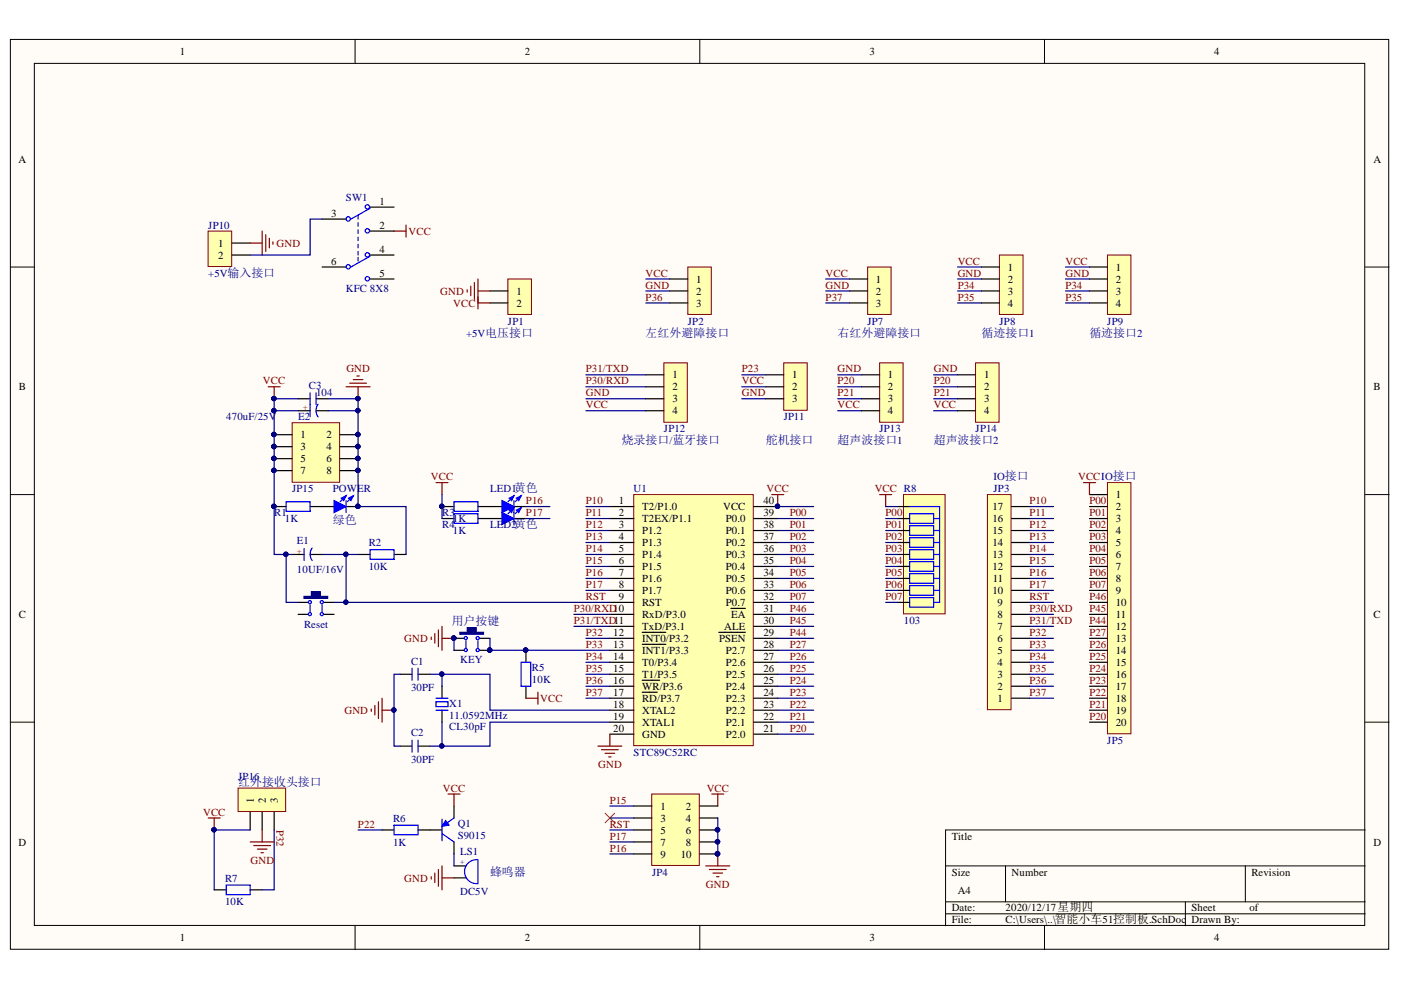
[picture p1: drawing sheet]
<svg xmlns="http://www.w3.org/2000/svg" width="297mm" height="210mm" viewBox="0 0 297 210" stroke-linecap="round" stroke-linejoin="round" font-family="sans-serif">
<g fill="#fffcf8" stroke="#000" stroke-width=".21">
<path d="M2.2 8.4h292.2v192.9h-292.2z"/>
<path d="M7.3 13.4h282.1v182.8h-282.1z"/>
</g>
<g fill="none" stroke="#000" stroke-width=".21">
<path d="M75.3 8.4v5M148.4 8.4v5M221.5 8.4v5M2.2 56.6h5.1M289.5 56.6h5M2.2 104.9h5.1M289.5 104.9h5M2.2 153.1h5.1M289.5 153.1h5M289.5 176h-89v20.3M75.3 196.3v5.1M148.4 196.3v5.1"/>
<path d="M200.5 183.6h89M200.5 191.2h89M200.5 193.8h89M213.2 183.6v7.6M221.5 196.3v5.1M251.3 191.2v5.1M264 183.6v7.6"/>
</g>
<path d="M134.4 104.9h25.3v53.2h-25.3z" fill="#ffffb0" stroke="#800000" stroke-width=".21"/>
<g fill="none" stroke="#000" stroke-width=".25">
<path d="M129.3 107.4h5.1M129.3 109.9h5.1M129.3 112.5h5.1M129.3 115h5.1M129.3 117.6h5.1M159.8 107.4h5.1M159.8 109.9h5.1M159.8 112.5h5.1M159.8 115h5.1M159.8 117.6h5.1M129.3 120.1h5.1M129.3 122.6h5.1"/>
<path d="M129.3 125.2h5.1M129.3 127.7h5.1M129.3 130.3h5.1M129.3 132.8h5.1M129.3 135.3h5.1M129.3 137.9h5.1M136.2 134.1h4.9M136.2 136.6h4.9M152.4 134.1h5.6M155 129h3M159.8 120.1h5.1M159.8 122.6h5.1"/>
<path d="M159.8 125.2h5.1M159.8 127.7h5.1M159.8 130.3h5.1M159.8 132.8h5.1M159.8 135.3h5.1M159.8 137.9h5.1M84.8 143h2.6M84.8 158.2h2.6M88.6 143h2.6M88.6 158.2h2.6M129.3 140.4h5.1M129.3 143h5.1"/>
<path d="M129.3 145.5h5.1M129.3 148h5.1M129.3 150.6h5.1M129.3 153.1h5.1M129.3 155.7h5.1M136.2 144.2h3.7M136.2 146.8h3.1M159.8 140.4h5.1M159.8 143h5.1M159.8 145.5h5.1M159.8 148h5.1M159.8 150.6h5.1"/>
<path d="M159.8 153.1h5.1M159.8 155.7h5.1"/>
</g>
<g fill="#000080" stroke="#000080" stroke-width=".21">
<circle cx="164.8" cy="107.4" r=".46"/>
<circle cx="83.5" cy="150.5" r=".46"/>
</g>
<path d="M163.6 104.9h2.6M164.9 104.9v2.5M78.7 150.3v.5M79.5 149.6v2M80.2 148.8v3.6M81 148v5.1M81 150.6h2.5M126.8 158.2h5M127.5 159h3.6M128.3 159.7h2M129.3 155.7v2.5M129 160.5h.6" fill="none" stroke="#800000" stroke-width=".25"/>
<path d="M87.4 141.7v2.5M87.4 156.9v2.6M88.6 141.7v2.5M88.6 156.9v2.6" fill="none" stroke="#00f" stroke-width=".25"/>
<path d="M209.4 104.9h5v45.6h-5z" fill="#ffffb0" stroke="#800000" stroke-width=".21"/>
<g fill="none" stroke="#000" stroke-width=".25">
<path d="M214.5 117.6h3.8M214.5 115h3.8M214.5 112.5h3.8M214.5 109.9h3.8M214.5 107.4h3.8M214.5 137.9h3.8M214.5 135.3h3.8M214.5 132.8h3.8M214.5 130.3h3.8M214.5 127.7h3.8M214.5 125.2h3.8M214.5 122.6h3.8"/>
<path d="M214.5 120.1h3.8M214.5 148h3.8M214.5 145.5h3.8M214.5 143h3.8M214.5 140.4h3.8"/>
</g>
<path d="M234.8 102.3h5v53.3h-5z" fill="#ffffb0" stroke="#800000" stroke-width=".21"/>
<g fill="none" stroke="#000" stroke-width=".25">
<path d="M61.9 117.6h2.6M65.8 117.6h2.5M75.9 117.6h2.6M83.5 117.6h2.6M231 104.9h3.8M231 107.4h3.8M231 109.9h3.8M231 112.5h3.8M231 115h3.8M231 117.6h3.8M63.2 127.7h2.6M63.2 130.3h2.6"/>
<path d="M68.3 127.7h2.5M68.3 130.3h2.5M231 120.1h3.8M231 122.6h3.8M231 125.2h3.8M231 127.7h3.8M231 130.3h3.8M231 132.8h3.8M231 135.3h3.8M231 137.9h3.8M231 140.4h3.8M231 143h3.8"/>
<path d="M231 145.5h3.8M231 148h3.8M231 150.6h3.8M231 153.1h3.8"/>
</g>
<path d="M64.5 116.3v2.5M66.2 116.2a2.22 2.22 0 0 0 0 2.7M78.5 116.5h5v2.1h-5z" fill="none" stroke="#00f" stroke-width=".25"/>
<g fill="#fff" stroke="#00f" stroke-width=".25">
<circle cx="65.7" cy="127.7" r=".33"/>
<circle cx="65.7" cy="130.2" r=".33"/>
<circle cx="68.2" cy="127.7" r=".34"/>
<circle cx="68.2" cy="130.2" r=".34"/>
</g>
<path d="M60.7 106.4h5.1v2h-5.1zM65.8 128.2v1.6M68.3 128.2v1.6" fill="none" stroke="#00f" stroke-width=".25"/>
<path d="M64.5 126.5h5v.4h-5z" fill="#000080" stroke="#000080" stroke-width=".25"/>
<g fill="#000080" stroke="#000080" stroke-width=".21">
<path d="M66 125.4h1.9v1.2h-1.9z"/>
<circle cx="58.1" cy="84.5" r=".46"/>
<circle cx="75.9" cy="84.5" r=".46"/>
<circle cx="58.1" cy="107.4" r=".46"/>
<circle cx="75.9" cy="107.4" r=".46"/>
</g>
<path d="M75.7 79.7h.5M56.9 82h2.5M58.1 82v2.5M73.4 82h5.1M74.1 81.2h3.6M74.9 80.5h2M75.9 82v2.5M186.5 104.9h2.5M187.8 104.9v2.5" fill="none" stroke="#800000" stroke-width=".25"/>
<path d="M58.1 107.4h2.6M65.8 107.4h5M73.4 107.4h2.5" fill="none" stroke="#000" stroke-width=".25"/>
<path d="M70.8 106.1l2.6 1.3-2.6 1.3z" fill="#00f"/>
<path d="M70.8 106.1l2.6 1.3-2.6 1.3zM73.4 105.1l-1.3 1.3M74.9 105.1l-1.3 1.3" fill="none" stroke="#00f" stroke-width=".25"/>
<path d="M72.4 105.6l1-.5-.5 1z" fill="#00f"/>
<path d="M72.4 105.6l1-.5-.5 1z" fill="none" stroke="#00f" stroke-width=".25"/>
<path d="M73.9 105.6l1-.5-.5 1z" fill="#00f"/>
<path d="M65.8 83.3v5.1M67 83.3v2.5M67.4 85.7a2.2 2.2 0 0 0 .1 2.7M73.4 106.1v2.6M73.9 105.6l1-.5-.5 1z" fill="none" stroke="#00f" stroke-width=".25"/>
<g fill="#000080" stroke="#000080" stroke-width=".21">
<circle cx="75.9" cy="107.4" r=".46"/>
<circle cx="152.1" cy="181" r=".47"/>
</g>
<path d="M229.7 102.3h2.6M231 102.3v2.6M150.9 168.4h2.6M152.2 168.4v2.5M149.6 183.6h5.1M150.4 184.4h3.6M151.2 185.1h2M151.9 185.9h.5M152.2 181.1v2.5" fill="none" stroke="#800000" stroke-width=".25"/>
<path d="M128.3 172.4l2 2M130.3 172.4l-2 2" fill="none" stroke="#f00" stroke-width=".21"/>
<path d="M63.2 84.5h2.6M63.2 87.1h2.6M67 84.5h2.6M67 87.1h2.6M103.9 107.4h2.5M109 107.4h2.5" fill="none" stroke="#000" stroke-width=".25"/>
<path d="M106.4 106.1l2.6 1.3-2.6 1.3z" fill="#00f"/>
<path d="M106.4 106.1l2.6 1.3-2.6 1.3zM109 105.1l-1.3 1.3M110.5 105.1l-1.3 1.3" fill="none" stroke="#00f" stroke-width=".25"/>
<path d="M107.9 105.6l1.1-.5-.5 1z" fill="#00f"/>
<path d="M107.9 105.6l1.1-.5-.5 1z" fill="none" stroke="#00f" stroke-width=".25"/>
<path d="M109.5 105.6l1-.5-.5 1z" fill="#00f"/>
<path d="M109 106.1v2.6M109.5 105.6l1-.5-.5 1z" fill="none" stroke="#00f" stroke-width=".25"/>
<path d="M103.9 109.9h2.5M109 109.9h2.5" fill="none" stroke="#000" stroke-width=".25"/>
<path d="M106.4 108.7l2.6 1.2-2.6 1.3z" fill="#00f"/>
<path d="M106.4 108.7l2.6 1.2-2.6 1.3zM109 107.7l-1.3 1.2M110.5 107.7l-1.3 1.2" fill="none" stroke="#00f" stroke-width=".25"/>
<path d="M107.9 108.2l1.1-.5-.5 1z" fill="#00f"/>
<path d="M107.9 108.2l1.1-.5-.5 1z" fill="none" stroke="#00f" stroke-width=".25"/>
<path d="M109.5 108.2l1-.5-.5 1z" fill="#00f"/>
<path d="M96.3 106.4h5v2h-5zM96.3 108.9h5v2.1h-5zM109 108.7v2.5M109.5 108.2l1-.5-.5 1z" fill="none" stroke="#00f" stroke-width=".25"/>
<path d="M93.7 107.4h2.6M93.7 109.9h2.6M101.3 107.4h2.6M101.3 109.9h2.6" fill="none" stroke="#000" stroke-width=".25"/>
<circle cx="93.7" cy="107.4" r=".46" fill="#000080" stroke="#000080" stroke-width=".21"/>
<path d="M92.4 102.3h2.6M93.7 102.3v2.6" fill="none" stroke="#800000" stroke-width=".25"/>
<path d="M44.1 49h5v7.5h-5z" fill="#ffffb0" stroke="#800000" stroke-width=".21"/>
<path d="M49.2 51.5h3.8M49.2 54.1h3.8" fill="none" stroke="#000" stroke-width=".25"/>
<path d="M53 51.5h2.6M55.6 49v5.1M56.3 49.8v3.5M57.1 50.5v2M57.9 51.3v.5M83.5 49h2.6M86.1 47.7v2.6" fill="none" stroke="#800000" stroke-width=".25"/>
<path d="M61.9 89.6h10.1v12.6h-10.1z" fill="#ffffb0" stroke="#800000" stroke-width=".21"/>
<path d="M58.1 92.2h3.8M58.1 94.7h3.8M58.1 97.2h3.8M58.1 99.8h3.8M72.1 92.2h3.8M72.1 94.7h3.8M72.1 97.2h3.8M72.1 99.8h3.8" fill="none" stroke="#000" stroke-width=".25"/>
<g fill="#000080" stroke="#000080" stroke-width=".21">
<circle cx="58.1" cy="92.1" r=".46"/>
<circle cx="75.9" cy="92.1" r=".46"/>
<circle cx="58.1" cy="94.7" r=".47"/>
<circle cx="75.9" cy="94.7" r=".46"/>
<circle cx="58.1" cy="97.2" r=".46"/>
<circle cx="75.9" cy="97.2" r=".46"/>
<circle cx="58.1" cy="99.7" r=".46"/>
<circle cx="75.9" cy="99.7" r=".46"/>
</g>
<path d="M140.7 76.9h5v12.6h-5z" fill="#ffffb0" stroke="#800000" stroke-width=".21"/>
<path d="M136.9 79.5h3.8M136.9 82h3.8M136.9 84.5h3.8M136.9 87.1h3.8" fill="none" stroke="#000" stroke-width=".25"/>
<path d="M166.2 76.9h4.9v10.1h-4.9z" fill="#ffffb0" stroke="#800000" stroke-width=".21"/>
<path d="M162.3 79.5h3.9M162.3 82h3.9M162.3 84.5h3.9" fill="none" stroke="#000" stroke-width=".25"/>
<path d="M206.8 76.9h5v12.6h-5z" fill="#ffffb0" stroke="#800000" stroke-width=".21"/>
<path d="M203 79.5h3.8M203 82h3.8M203 84.5h3.8M203 87.1h3.8" fill="none" stroke="#000" stroke-width=".25"/>
<path d="M186.5 76.9h5v12.6h-5z" fill="#ffffb0" stroke="#800000" stroke-width=".21"/>
<path d="M182.7 79.5h3.8M182.7 82h3.8M182.7 84.5h3.8M182.7 87.1h3.8" fill="none" stroke="#000" stroke-width=".25"/>
<path d="M145.8 56.6h5v10.1h-5z" fill="#ffffb0" stroke="#800000" stroke-width=".21"/>
<path d="M142 59.2h3.8M142 61.7h3.8M142 64.2h3.8" fill="none" stroke="#000" stroke-width=".25"/>
<path d="M184 56.6h4.9v10.1h-4.9z" fill="#ffffb0" stroke="#800000" stroke-width=".21"/>
<path d="M180.1 59.2h3.9M180.1 61.7h3.9M180.1 64.2h3.9" fill="none" stroke="#000" stroke-width=".25"/>
<path d="M211.9 54.1h5v12.6h-5z" fill="#ffffb0" stroke="#800000" stroke-width=".21"/>
<path d="M208.1 56.6h3.8M208.1 59.2h3.8M208.1 61.7h3.8M208.1 64.2h3.8" fill="none" stroke="#000" stroke-width=".25"/>
<path d="M234.8 54.1h5v12.6h-5z" fill="#ffffb0" stroke="#800000" stroke-width=".21"/>
<path d="M231 56.6h3.8M231 59.2h3.8M231 61.7h3.8M231 64.2h3.8M96.3 135.3h2.5M96.3 137.9h2.5M101.3 135.3h2.6M101.3 137.9h2.6" fill="none" stroke="#000" stroke-width=".25"/>
<g fill="#000080" stroke="#000080" stroke-width=".21">
<circle cx="96.2" cy="135.3" r=".46"/>
<circle cx="103.8" cy="137.8" r=".46"/>
</g>
<g fill="#fff" stroke="#00f" stroke-width=".25">
<circle cx="98.7" cy="135.3" r=".33"/>
<circle cx="98.7" cy="137.8" r=".33"/>
<circle cx="101.3" cy="135.3" r=".34"/>
<circle cx="101.3" cy="137.8" r=".34"/>
</g>
<path d="M98.8 135.8v1.6M101.3 135.8v1.6M110.5 140.4h2v5.1h-2zM93.7 173.7v4.6M93.7 176.7l2.6 1.8M96.3 173.4l-1.8 1.3" fill="none" stroke="#00f" stroke-width=".25"/>
<path d="M97.5 134.1h5v.4h-5z" fill="#000080" stroke="#000080" stroke-width=".25"/>
<g fill="#000080" stroke="#000080" stroke-width=".21">
<path d="M99.1 133.1h1.9v1.1h-1.9z"/>
<circle cx="96.2" cy="135.3" r=".46"/>
<circle cx="103.8" cy="137.8" r=".46"/>
<circle cx="111.5" cy="137.8" r=".46"/>
</g>
<path d="M111.5 137.9v2.5M111.5 145.5v2.5M91.2 176h2.5M96.3 170.9v2.5M96.3 178.5v2.6" fill="none" stroke="#000" stroke-width=".25"/>
<path d="M111.5 148h2.6M114.1 146.8v2.5" fill="none" stroke="#800000" stroke-width=".25"/>
<path d="M94.5 173.9l.7 1.1-1.5 .2z" fill="#00f"/>
<path d="M94.5 173.9l.7 1.1-1.5 .2z" fill="none" stroke="#00f" stroke-width=".21"/>
<path d="M81 176h2.5M88.6 176h2.6M45.4 188.7h2.6M53 188.7h2.6M96.3 183.6h2.5M96.3 186.1h2.5" fill="none" stroke="#000" stroke-width=".25"/>
<path d="M83.5 175h5.1v2h-5.1zM48 187.7h5v2h-5zM101.3 182.3a2.54 2.54 0 0 0-2.8 2.4 2.54 2.54 0 0 0 2.7 2.6M101.3 182.3v5.1" fill="none" stroke="#00f" stroke-width=".25"/>
<g fill="none" stroke="#800000" stroke-width=".25">
<path d="M91.4 135.1v.5M92.2 134.3v2.1M93 133.6v3.5M93.7 132.8v5.1M93.7 135.3h2.6M44.1 173.4h2.6M45.4 173.4v2.6M95 168.4h2.5M96.3 168.4v2.5M91.4 185.9v.5M92.2 185.1v2M93 184.4v3.5"/>
<path d="M93.7 183.6v5.1M93.7 186.1h2.6"/>
</g>
<g fill="#000080" stroke="#000080" stroke-width=".21">
<circle cx="96.2" cy="135.3" r=".46"/>
<circle cx="45.4" cy="175.9" r=".46"/>
</g>
<path d="M50.5 167.1h10.1v5h-10.1z" fill="#ffffb0" stroke="#800000" stroke-width=".21"/>
<path d="M53 172.2v3.8M55.6 172.2v3.8M58.1 172.2v3.8" fill="none" stroke="#000" stroke-width=".25"/>
<path d="M191.6 104.9h8.8v25.3h-8.8z" fill="#ffffb0" stroke="#800000" stroke-width=".21"/>
<path d="M190.3 107.4h2.6M190.3 109.9h2.6M190.3 112.5h2.6M190.3 115h2.6M190.3 117.6h2.6M190.3 120.1h2.6M190.3 122.6h2.6M190.3 125.2h2.6M190.3 127.7h2.6M93.7 145.5v2.5M93.7 150.6v2.5" fill="none" stroke="#000" stroke-width=".25"/>
<g fill="none" stroke="#00f" stroke-width=".25">
<path d="M192.9 108.9h5v2.1h-5zM192.9 111.5h5v2h-5zM192.9 114h5v2h-5zM192.9 116.5h5v2.1h-5zM192.9 119.1h5v2h-5zM192.9 107.4h6.3v20.3h-1.3M197.9 109.9h1.3M197.9 112.5h1.3M197.9 115h1.3M197.9 117.6h1.3M192.9 121.6h5v2.1h-5zM192.9 124.2h5v2h-5z"/>
<path d="M192.9 126.7h5v2h-5zM197.9 120.1h1.3M197.9 122.6h1.3M197.9 125.2h1.3M92.4 148.8h2.6v1h-2.6zM92.4 150.6h2.6M92.4 148h2.6"/>
</g>
<path d="M138.2 168.4h10.1v15.1h-10.1z" fill="#ffffb0" stroke="#800000" stroke-width=".21"/>
<path d="M134.4 170.9h3.8M134.4 173.4h3.8M134.4 176h3.8M134.4 178.5h3.8M148.4 170.9h3.8M148.4 173.4h3.8M148.4 176h3.8M148.4 178.5h3.8M134.4 181.1h3.8M148.4 181.1h3.8" fill="none" stroke="#000" stroke-width=".25"/>
<g fill="#000080" stroke="#000080" stroke-width=".21">
<circle cx="152.1" cy="175.9" r=".46"/>
<circle cx="152.1" cy="178.5" r=".46"/>
<circle cx="152.1" cy="181" r=".47"/>
</g>
<path d="M107.7 59.2h5v7.5h-5z" fill="#ffffb0" stroke="#800000" stroke-width=".21"/>
<path d="M68.3 46.5h5.1M68.3 56.6h5.1M78.5 49h5M78.5 43.9h5M78.5 59.2h5M78.5 54.1h5M103.9 61.7h3.8M103.9 64.2h3.8" fill="none" stroke="#000" stroke-width=".25"/>
<path d="M100.6 59.9v3.6M101.3 59.2v6.3M99.1 61.4v.5M99.8 60.7v2M101.3 64.2h2.6M101.3 61.7h2.6M53 178.5h5.1M53.8 179.3h3.6M55.6 176v2.5M54.6 180h2M55.3 180.8h.5" fill="none" stroke="#800000" stroke-width=".25"/>
<g fill="none" stroke="#00f" stroke-width=".25">
<path d="M75.9 45.7v.8M75.9 47.2v.8M75.9 48.7v.8M75.9 50.3v.7M75.9 51.8v.7M75.9 53.3v.8M75.9 54.6v.7M78.5 44.2l-4.1 2.3M78.5 54.3l-4.1 2.3"/>
<circle cx="73.8" cy="46.4" r=".46"/>
<circle cx="73.8" cy="56.6" r=".46"/>
<circle cx="77.9" cy="54" r=".47"/>
<circle cx="77.9" cy="43.9" r=".46"/>
<circle cx="77.9" cy="48.9" r=".46"/>
<circle cx="77.9" cy="59.1" r=".46"/>
</g>
<g fill="none" stroke="#000080" stroke-width=".25">
<path d="M68.3 46.5h-2.5v7.6h-12.8M136.9 59.2h5.1M175.1 59.2h5M203 59.2h5.1M203 56.6h5.1M225.9 59.2h5.1M225.9 56.6h5.1M124.2 79.5h12.7M136.9 61.7h5.1M136.9 64.2h5.1M157.3 79.5h5M175.1 61.7h5"/>
<path d="M175.1 64.2h5M177.6 79.5h5.1M197.9 79.5h5.1M203 61.7h5.1M203 64.2h5.1M225.9 61.7h5.1M225.9 64.2h5.1M58.1 87.1h5.1M63.2 84.5h-5.1v33.1h3.8M69.6 84.5h6.3v22.9h10.2v10.2M69.6 87.1h6.3M124.2 84.5h12.7"/>
<path d="M124.2 87.1h12.7M124.2 82h12.7M157.3 84.5h5M157.3 82h5M177.6 84.5h5.1M177.6 87.1h5.1M177.6 82h5.1M197.9 84.5h5.1M197.9 87.1h5.1M197.9 82h5.1M60.7 117.6v10.1h2.5M68.3 117.6h7.6"/>
<path d="M73.4 117.6v10.1h-2.6M93.7 104.9v5M111.5 107.4h5.1M111.5 109.9h5.1M124.2 112.5h5.1M124.2 115h5.1M124.2 117.6h5.1M124.2 107.4h5.1M124.2 109.9h5.1M164.9 112.5h7.6M164.9 115h7.6M164.9 117.6h7.6"/>
<path d="M164.9 107.4h7.6M164.9 109.9h7.6M187.8 112.5h2.5M187.8 115h2.5M187.8 117.6h2.5M187.8 107.4h2.5M187.8 109.9h2.5M218.3 112.5h5.1M218.3 115h5.1M218.3 117.6h5.1M218.3 107.4h5.1M218.3 109.9h5.1"/>
<path d="M73.4 127.7h55.9M96.3 135.3v2.6M103.9 135.3v2.6h25.4M121.7 130.3h7.6M121.7 132.8h7.6M124.2 120.1h5.1M124.2 122.6h5.1M124.2 125.2h5.1M124.2 135.3h5.1M164.9 120.1h7.6M164.9 122.6h7.6M164.9 125.2h7.6"/>
<path d="M164.9 130.3h7.6M164.9 132.8h7.6M164.9 135.3h7.6M164.9 127.7h7.6M164.9 137.9h7.6M187.8 120.1h2.5M187.8 122.6h2.5M187.8 125.2h2.5M187.8 127.7h2.5M218.3 120.1h5.1M218.3 122.6h5.1M218.3 125.2h5.1"/>
<path d="M218.3 130.3h5.1M218.3 132.8h5.1M218.3 135.3h5.1M218.3 127.7h5.1M218.3 137.9h5.1M84.8 143h-1.3v15.2h1.3M91.2 143h12.7v7.6h25.4M93.7 143v2.5M93.7 153.1v5.1M124.2 140.4h5.1M124.2 143h5.1M124.2 145.5h5.1"/>
<path d="M124.2 148h5.1M129.3 153.1h-25.4v5.1h-12.7M164.9 140.4h7.6M164.9 143h7.6M164.9 145.5h7.6M164.9 148h7.6M164.9 150.6h7.6M164.9 153.1h7.6M164.9 155.7h7.6M218.3 140.4h5.1M218.3 143h5.1M218.3 145.5h5.1"/>
<path d="M218.3 148h5.1M53 176h-7.6v12.7M58.1 176v12.7h-2.5M75.9 176h5.1M129.3 176h5.1M129.3 170.9h5.1M129.3 173.4h5.1M129.3 178.5h5.1M152.2 173.4v7.7M96.3 181.1v2.5M129.3 181.1h5.1"/>
</g>
<g fill="#000080" stroke="#000080" stroke-width=".21">
<circle cx="83.5" cy="150.5" r=".46"/>
<circle cx="93.7" cy="142.9" r=".46"/>
<circle cx="93.7" cy="158.2" r=".46"/>
<circle cx="164.8" cy="107.4" r=".46"/>
<circle cx="60.6" cy="117.5" r=".47"/>
<circle cx="73.3" cy="117.5" r=".46"/>
<circle cx="73.3" cy="127.7" r=".46"/>
<circle cx="58.1" cy="84.5" r=".46"/>
<circle cx="75.9" cy="84.5" r=".46"/>
<circle cx="75.9" cy="87" r=".46"/>
<circle cx="75.9" cy="92.1" r=".46"/>
<circle cx="75.9" cy="94.7" r=".46"/>
<circle cx="75.9" cy="97.2" r=".46"/>
<circle cx="75.9" cy="99.7" r=".46"/>
<circle cx="75.9" cy="107.4" r=".46"/>
<circle cx="58.1" cy="87" r=".47"/>
<circle cx="93.7" cy="107.4" r=".46"/>
<circle cx="58.1" cy="92.1" r=".46"/>
<circle cx="58.1" cy="94.7" r=".47"/>
<circle cx="58.1" cy="97.2" r=".46"/>
<circle cx="58.1" cy="99.7" r=".46"/>
<circle cx="58.1" cy="107.4" r=".46"/>
<circle cx="96.2" cy="135.3" r=".46"/>
<circle cx="103.8" cy="137.8" r=".46"/>
<circle cx="111.5" cy="137.8" r=".46"/>
<circle cx="45.4" cy="175.9" r=".46"/>
<circle cx="152.1" cy="175.9" r=".46"/>
<circle cx="152.1" cy="178.5" r=".46"/>
<circle cx="152.1" cy="181" r=".47"/>
</g>
<g font-size="2.5" fill="#000080">
<text x="136.9" y="71.4">左红外避障接口</text>
<text x="177.6" y="71.4">右红外避障接口</text>
<text x="208.1" y="71.4">循迹接口1</text>
<text x="231" y="71.4">循迹接口2</text>
<text x="131.8" y="94.2">烧录接口/蓝牙接口</text>
<text x="162.4" y="94.2">舵机接口</text>
<text x="177.6" y="94.2">超声波接口1</text>
<text x="198" y="94.2">超声波接口2</text>
<text x="70.6" y="111">绿色</text>
<text x="95.8" y="132.6">用户按键</text>
<text x="50.5" y="166.6">红外接收头接口</text>
<text x="103.9" y="185.6">蜂鸣器</text>
</g>
<g font-size="2.3">
<text x="38.2" y="11.7">1</text>
<text x="111.3" y="11.7">2</text>
<text x="184.3" y="11.7">3</text>
<text x="257.4" y="11.7">4</text>
<text x="3.9" y="34.5">A</text>
<text x="291.2" y="34.5">A</text>
<text x="70.2" y="46">3</text>
<text x="80.5" y="43.5">1</text>
<text x="46.3" y="52.3">1</text>
<text x="80.5" y="48.5">2</text>
<text x="80.5" y="53.6">4</text>
<text x="46.3" y="54.9">2</text>
<text x="70.2" y="56.1">6</text>
<text x="80.5" y="58.7">5</text>
<text x="147.6" y="59.9">1</text>
<text x="185.7" y="59.9">1</text>
<text x="213.7" y="57.4">1</text>
<text x="213.7" y="59.9">2</text>
<text x="236.5" y="57.4">1</text>
<text x="236.5" y="59.9">2</text>
<text x="109.5" y="62.5">1</text>
<text x="109.5" y="65">2</text>
<text x="147.6" y="62.5">2</text>
<text x="147.6" y="65">3</text>
<text x="185.7" y="62.5">2</text>
<text x="185.7" y="65">3</text>
<text x="213.7" y="62.5">3</text>
<text x="213.7" y="65">4</text>
<text x="236.5" y="62.5">3</text>
<text x="236.5" y="65">4</text>
<text x="4" y="82.8">B</text>
<text x="142.6" y="80.2">1</text>
<text x="142.6" y="82.8">2</text>
<text x="167.9" y="80.2">1</text>
<text x="167.9" y="82.8">2</text>
<text x="188.2" y="80.2">1</text>
<text x="188.2" y="82.8">2</text>
<text x="208.6" y="80.2">1</text>
<text x="208.6" y="82.8">2</text>
<text x="291.2" y="82.8">B</text>
<text x="142.6" y="85.3">3</text>
<text x="142.6" y="87.8">4</text>
<text x="167.9" y="85.3">3</text>
<text x="188.2" y="85.3">3</text>
<text x="188.2" y="87.8">4</text>
<text x="208.6" y="85.3">3</text>
<text x="208.6" y="87.8">4</text>
<text x="63.7" y="92.9">1</text>
<text x="63.7" y="95.4">3</text>
<text x="69.2" y="92.9">2</text>
<text x="69.2" y="95.4">4</text>
<text x="63.7" y="98">5</text>
<text x="63.7" y="100.5">7</text>
<text x="69.2" y="98">6</text>
<text x="69.2" y="100.5">8</text>
<text x="131.2" y="106.9">1</text>
<text x="161.8" y="106.9">40</text>
<text x="236.5" y="105.7">1</text>
<text x="131.2" y="109.5">2</text>
<text x="131.2" y="112">3</text>
<text x="136.1" y="108.2">T2/P1.0</text>
<text x="136.1" y="110.7">T2EX/P1.1</text>
<text x="136.1" y="113.3">P1.2</text>
<text x="153.3" y="108.2">VCC</text>
<text x="153.9" y="110.7">P0.0</text>
<text x="153.9" y="113.3">P0.1</text>
<text x="161.8" y="109.5">39</text>
<text x="161.8" y="112">38</text>
<text x="210.4" y="113.3">15</text>
<text x="210.4" y="110.7">16</text>
<text x="210.4" y="108.2">17</text>
<text x="236.5" y="108.2">2</text>
<text x="236.5" y="110.7">3</text>
<text x="236.5" y="113.3">4</text>
<text x="131.2" y="114.6">4</text>
<text x="131.2" y="117.1">5</text>
<text x="131.2" y="119.6">6</text>
<text x="136.1" y="115.8">P1.3</text>
<text x="136.1" y="118.4">P1.4</text>
<text x="153.9" y="115.8">P0.2</text>
<text x="153.9" y="118.4">P0.3</text>
<text x="161.8" y="114.6">37</text>
<text x="161.8" y="117.1">36</text>
<text x="161.8" y="119.6">35</text>
<text x="210.4" y="118.4">13</text>
<text x="210.4" y="115.8">14</text>
<text x="236.5" y="115.8">5</text>
<text x="236.5" y="118.4">6</text>
<text x="131.2" y="122.2">7</text>
<text x="131.2" y="124.7">8</text>
<text x="136.1" y="120.9">P1.5</text>
<text x="136.1" y="123.4">P1.6</text>
<text x="136.1" y="126">P1.7</text>
<text x="153.9" y="120.9">P0.4</text>
<text x="153.9" y="123.4">P0.5</text>
<text x="153.9" y="126">P0.6</text>
<text x="161.8" y="122.2">34</text>
<text x="161.8" y="124.7">33</text>
<text x="210.4" y="126">10</text>
<text x="210.4" y="120.9">12</text>
<text x="210.5" y="123.4">11</text>
<text x="236.5" y="120.9">7</text>
<text x="236.5" y="123.4">8</text>
<text x="236.5" y="126">9</text>
<text x="4" y="131">C</text>
<text x="131.2" y="127.2">9</text>
<text x="136.1" y="128.5">RST</text>
<text x="136.1" y="131">RxD/P3.0</text>
<text x="153.9" y="128.5">P0.7</text>
<text x="155" y="131">EA</text>
<text x="161.8" y="127.2">32</text>
<text x="161.8" y="129.8">31</text>
<text x="211.5" y="131">8</text>
<text x="211.5" y="128.5">9</text>
<text x="236.5" y="128.5">10</text>
<text x="236.5" y="131">11</text>
<text x="291.2" y="131">C</text>
<text x="130" y="134.8">12</text>
<text x="130" y="137.4">13</text>
<text x="136.1" y="133.6">TxD/P3.1</text>
<text x="136.1" y="136.1">INT0/P3.2</text>
<text x="152.5" y="136.1">PSEN</text>
<text x="153.6" y="133.6">ALE</text>
<text x="161.8" y="132.3">30</text>
<text x="161.8" y="134.8">29</text>
<text x="161.8" y="137.4">28</text>
<text x="211.5" y="136.1">6</text>
<text x="211.5" y="133.6">7</text>
<text x="236.5" y="133.6">12</text>
<text x="236.5" y="136.1">13</text>
<text x="130" y="139.9">14</text>
<text x="130" y="142.4">15</text>
<text x="136.1" y="138.6">INT1/P3.3</text>
<text x="136.1" y="141.2">T0/P3.4</text>
<text x="136.1" y="143.7">T1/P3.5</text>
<text x="153.9" y="143.7">P2.5</text>
<text x="153.9" y="141.2">P2.6</text>
<text x="153.9" y="138.6">P2.7</text>
<text x="161.8" y="142.4">26</text>
<text x="161.8" y="139.9">27</text>
<text x="211.5" y="143.7">3</text>
<text x="211.5" y="141.2">4</text>
<text x="211.5" y="138.6">5</text>
<text x="236.5" y="138.6">14</text>
<text x="236.5" y="141.2">15</text>
<text x="236.5" y="143.7">16</text>
<text x="130" y="145">16</text>
<text x="130" y="147.5">17</text>
<text x="136.1" y="146.3">WR/P3.6</text>
<text x="136.1" y="148.8">RD/P3.7</text>
<text x="153.9" y="148.8">P2.3</text>
<text x="153.9" y="146.3">P2.4</text>
<text x="161.8" y="147.5">24</text>
<text x="161.8" y="145">25</text>
<text x="211.5" y="148.8">1</text>
<text x="211.5" y="146.3">2</text>
<text x="236.5" y="146.3">17</text>
<text x="236.5" y="148.8">18</text>
<text x="130" y="150.1">18</text>
<text x="130" y="152.6">19</text>
<text x="130" y="155.1">20</text>
<text x="136.1" y="151.3">XTAL2</text>
<text x="136.1" y="153.9">XTAL1</text>
<text x="153.9" y="153.9">P2.1</text>
<text x="153.9" y="151.3">P2.2</text>
<text x="161.8" y="155.1">21</text>
<text x="161.8" y="152.6">22</text>
<text x="161.8" y="150.1">23</text>
<text x="236.5" y="151.3">19</text>
<text x="236.5" y="153.9">20</text>
<text x="136.1" y="156.4">GND</text>
<text x="153.9" y="156.4">P2.0</text>
<text x="53.8" y="170.3" transform="rotate(-90 53.8 170.3)">1</text>
<text x="56.3" y="170.3" transform="rotate(-90 56.3 170.3)">2</text>
<text x="58.9" y="170.3" transform="rotate(-90 58.9 170.3)">3</text>
<text x="140" y="171.7">1</text>
<text x="145.4" y="171.7">2</text>
<text x="3.9" y="179.3">D</text>
<text x="140" y="174.2">3</text>
<text x="140" y="176.8">5</text>
<text x="140" y="179.3">7</text>
<text x="145.4" y="174.2">4</text>
<text x="145.4" y="176.8">6</text>
<text x="145.4" y="179.3">8</text>
<text x="201.8" y="178">Title</text>
<text x="291.2" y="179.3">D</text>
<text x="140" y="181.8">9</text>
<text x="144.3" y="181.8">10</text>
<text x="201.8" y="185.6">Size</text>
<text x="214.5" y="185.6">Number</text>
<text x="265.3" y="185.6">Revision</text>
<text x="203" y="189.4">A4</text>
<text x="201.8" y="193.3">Date:</text>
<text x="201.8" y="195.8">File:</text>
<text x="213.2" y="193.3">2020/12/17星期四</text>
<text x="213.2" y="195.8">C:\Users\..\智能小车51控制板.SchDoc</text>
<text x="252.6" y="193.3">Sheet</text>
<text x="252.6" y="195.8">Drawn By:</text>
<text x="264.9" y="193.3">of</text>
<text x="38.2" y="199.6">1</text>
<text x="111.3" y="199.6">2</text>
<text x="184.3" y="199.6">3</text>
<text x="257.4" y="199.6">4</text>
</g>
<g font-size="2.3" fill="#000080">
<text x="73.4" y="42.6">SW1</text>
<text x="44.2" y="48.5">JP10</text>
<text x="44.2" y="58.7">+5V输入接口</text>
<text x="73.4" y="62">KFC 8X8</text>
<text x="98.8" y="71.4">+5V电压接口</text>
<text x="107.7" y="68.8">JP1</text>
<text x="145.9" y="68.8">JP2</text>
<text x="183.9" y="68.8">JP7</text>
<text x="211.9" y="68.8">JP8</text>
<text x="234.8" y="68.8">JP9</text>
<text x="65.5" y="82.5">C3</text>
<text x="48" y="89.1">470uF/25V</text>
<text x="63.2" y="89.1">E2</text>
<text x="67" y="84">104</text>
<text x="166.2" y="89.1">JP11</text>
<text x="140.8" y="91.6">JP12</text>
<text x="186.5" y="91.6">JP13</text>
<text x="206.9" y="91.6">JP14</text>
<text x="210.7" y="101.8">IO接口</text>
<text x="61.9" y="104.4">JP15</text>
<text x="70.6" y="104.4">POWER</text>
<text x="103.9" y="104.4">LED1黄色</text>
<text x="134.3" y="104.4">U1</text>
<text x="210.7" y="104.4">JP3</text>
<text x="58.1" y="109.5">R1</text>
<text x="60.4" y="110.7">1K</text>
<text x="93.7" y="109.5">R3</text>
<text x="93.7" y="112">R4</text>
<text x="96" y="110.7">1K</text>
<text x="96" y="113.3">1K</text>
<text x="103.9" y="112">LED2黄色</text>
<text x="62.9" y="115.3">E1</text>
<text x="78.2" y="115.8">R2</text>
<text x="62.9" y="121.4">10UF/16V</text>
<text x="78.2" y="120.9">10K</text>
<text x="64.5" y="133.1">Reset</text>
<text x="191.6" y="132.3">103</text>
<text x="87.1" y="140.9">C1</text>
<text x="97.5" y="140.7">KEY</text>
<text x="112.8" y="142.2">R5</text>
<text x="87.1" y="146.5">30PF</text>
<text x="95.3" y="149.8">X1</text>
<text x="112.8" y="144.7">10K</text>
<text x="95.3" y="154.9">CL30pF</text>
<text x="95.3" y="152.3">11.0592MHz</text>
<text x="87.1" y="156.1">C2</text>
<text x="87.1" y="161.7">30PF</text>
<text x="134.3" y="160.2">STC89C52RC</text>
<text x="234.8" y="157.7">JP5</text>
<text x="50.5" y="165.4">JP16</text>
<text x="83.3" y="174.2">R6</text>
<text x="83.3" y="179.3">1K</text>
<text x="97" y="175.2">Q1</text>
<text x="97" y="177.8">S9015</text>
<text x="97.5" y="181.3">LS1</text>
<text x="138.2" y="185.6">JP4</text>
<text x="47.7" y="186.9">R7</text>
<text x="47.7" y="192">10K</text>
<text x="97.5" y="189.7">DC5V</text>
</g>
<g font-size="2.3" fill="#800000">
<text x="58.6" y="52.3">GND</text>
<text x="86.6" y="49.8">VCC</text>
<text x="136.9" y="58.7">VCC</text>
<text x="175" y="58.7">VCC</text>
<text x="203" y="56.1">VCC</text>
<text x="203" y="58.7">GND</text>
<text x="225.9" y="56.1">VCC</text>
<text x="225.9" y="58.7">GND</text>
<text x="93.3" y="62.5">GND</text>
<text x="96.1" y="65">VCC</text>
<text x="136.9" y="61.2">GND</text>
<text x="136.9" y="63.7">P36</text>
<text x="175" y="61.2">GND</text>
<text x="175" y="63.7">P37</text>
<text x="203" y="61.2">P34</text>
<text x="203" y="63.7">P35</text>
<text x="225.9" y="61.2">P34</text>
<text x="225.9" y="63.7">P35</text>
<text x="55.8" y="81.5">VCC</text>
<text x="73.4" y="79">GND</text>
<text x="124.2" y="79">P31/TXD</text>
<text x="124.2" y="81.5">P30/RXD</text>
<text x="157.3" y="81.5">VCC</text>
<text x="157.3" y="79">P23</text>
<text x="177.6" y="79">GND</text>
<text x="177.6" y="81.5">P20</text>
<text x="198" y="81.5">P20</text>
<text x="198" y="79">GND</text>
<text x="124.2" y="84">GND</text>
<text x="124.2" y="86.6">VCC</text>
<text x="157.3" y="84">GND</text>
<text x="177.6" y="86.6">VCC</text>
<text x="177.6" y="84">P21</text>
<text x="198" y="84">P21</text>
<text x="198" y="86.6">VCC</text>
<text x="91.4" y="101.8">VCC</text>
<text x="228.6" y="101.8">VCCIO接口</text>
<text x="111.5" y="106.9">P16</text>
<text x="124.2" y="106.9">P10</text>
<text x="162.5" y="104.4">VCC</text>
<text x="185.4" y="104.4">VCC R8</text>
<text x="218.3" y="106.9">P10</text>
<text x="231" y="106.9">P00</text>
<text x="111.5" y="109.5">P17</text>
<text x="124.2" y="109.5">P11</text>
<text x="124.2" y="112">P12</text>
<text x="167.4" y="109.5">P00</text>
<text x="167.4" y="112">P01</text>
<text x="187.7" y="109.5">P00</text>
<text x="187.7" y="112">P01</text>
<text x="218.3" y="109.5">P11</text>
<text x="218.3" y="112">P12</text>
<text x="231" y="109.5">P01</text>
<text x="231" y="112">P02</text>
<text x="124.2" y="119.6">P15</text>
<text x="124.2" y="114.6">P13</text>
<text x="124.2" y="117.1">P14</text>
<text x="167.4" y="114.6">P02</text>
<text x="167.4" y="117.1">P03</text>
<text x="167.4" y="119.6">P04</text>
<text x="187.7" y="114.6">P02</text>
<text x="187.7" y="117.1">P03</text>
<text x="187.7" y="119.6">P04</text>
<text x="218.3" y="119.6">P15</text>
<text x="218.3" y="114.6">P13</text>
<text x="218.3" y="117.1">P14</text>
<text x="231" y="114.6">P03</text>
<text x="231" y="117.1">P04</text>
<text x="231" y="119.6">P05</text>
<text x="124.2" y="122.2">P16</text>
<text x="124.2" y="124.7">P17</text>
<text x="167.4" y="122.2">P05</text>
<text x="167.4" y="124.7">P06</text>
<text x="187.7" y="122.2">P05</text>
<text x="187.7" y="124.7">P06</text>
<text x="218.3" y="122.2">P16</text>
<text x="218.3" y="124.7">P17</text>
<text x="231" y="122.2">P06</text>
<text x="231" y="124.7">P07</text>
<text x="121.7" y="129.8">P30/RXD10</text>
<text x="124.2" y="127.2">RST</text>
<text x="167.4" y="127.2">P07</text>
<text x="167.4" y="129.8">P46</text>
<text x="187.7" y="127.2">P07</text>
<text x="218.3" y="127.2">RST</text>
<text x="218.3" y="129.8">P30/RXD</text>
<text x="231" y="129.8">P45</text>
<text x="231" y="127.2">P46</text>
<text x="85.7" y="136.1">GND</text>
<text x="121.7" y="132.3">P31/TXD11</text>
<text x="124.2" y="134.8">P32</text>
<text x="124.2" y="137.4">P33</text>
<text x="167.4" y="134.8">P44</text>
<text x="167.4" y="132.3">P45</text>
<text x="167.4" y="137.4">P27</text>
<text x="218.3" y="134.8">P32</text>
<text x="218.3" y="137.4">P33</text>
<text x="218.3" y="132.3">P31/TXD</text>
<text x="231" y="132.3">P44</text>
<text x="231" y="137.4">P26</text>
<text x="231" y="134.8">P27</text>
<text x="124.2" y="139.9">P34</text>
<text x="124.2" y="142.4">P35</text>
<text x="167.4" y="142.4">P25</text>
<text x="167.4" y="139.9">P26</text>
<text x="218.3" y="139.9">P34</text>
<text x="218.3" y="142.4">P35</text>
<text x="231" y="142.4">P24</text>
<text x="231" y="139.9">P25</text>
<text x="114.6" y="148.8">VCC</text>
<text x="124.2" y="145">P36</text>
<text x="124.2" y="147.5">P37</text>
<text x="167.4" y="147.5">P23</text>
<text x="167.4" y="145">P24</text>
<text x="218.3" y="145">P36</text>
<text x="218.3" y="147.5">P37</text>
<text x="231" y="147.5">P22</text>
<text x="231" y="145">P23</text>
<text x="73" y="151.3">GND</text>
<text x="167.4" y="155.1">P20</text>
<text x="167.4" y="152.6">P21</text>
<text x="167.4" y="150.1">P22</text>
<text x="231" y="152.6">P20</text>
<text x="231" y="150.1">P21</text>
<text x="93.9" y="167.9">VCC</text>
<text x="126.8" y="162.7">GND</text>
<text x="149.8" y="167.9">VCC</text>
<text x="43.1" y="173">VCC</text>
<text x="129.3" y="170.4">P15</text>
<text x="58.6" y="176" transform="rotate(90 58.6 176)">P32</text>
<text x="75.9" y="175.5">P22</text>
<text x="129.3" y="178">P17</text>
<text x="129.3" y="175.5">RST</text>
<text x="53.1" y="183.1">GND</text>
<text x="129.3" y="180.6">P16</text>
<text x="85.7" y="186.9">GND</text>
<text x="149.7" y="188.2">GND</text>
</g>
<g font-size="1.9" fill="#f00">
<text x="64.2" y="86.9">+</text>
<text x="62.9" y="117.4">+</text>
</g>
<text font-size="1.6" fill="#000080" x="97.5" y="183.3">+</text>
</svg>
